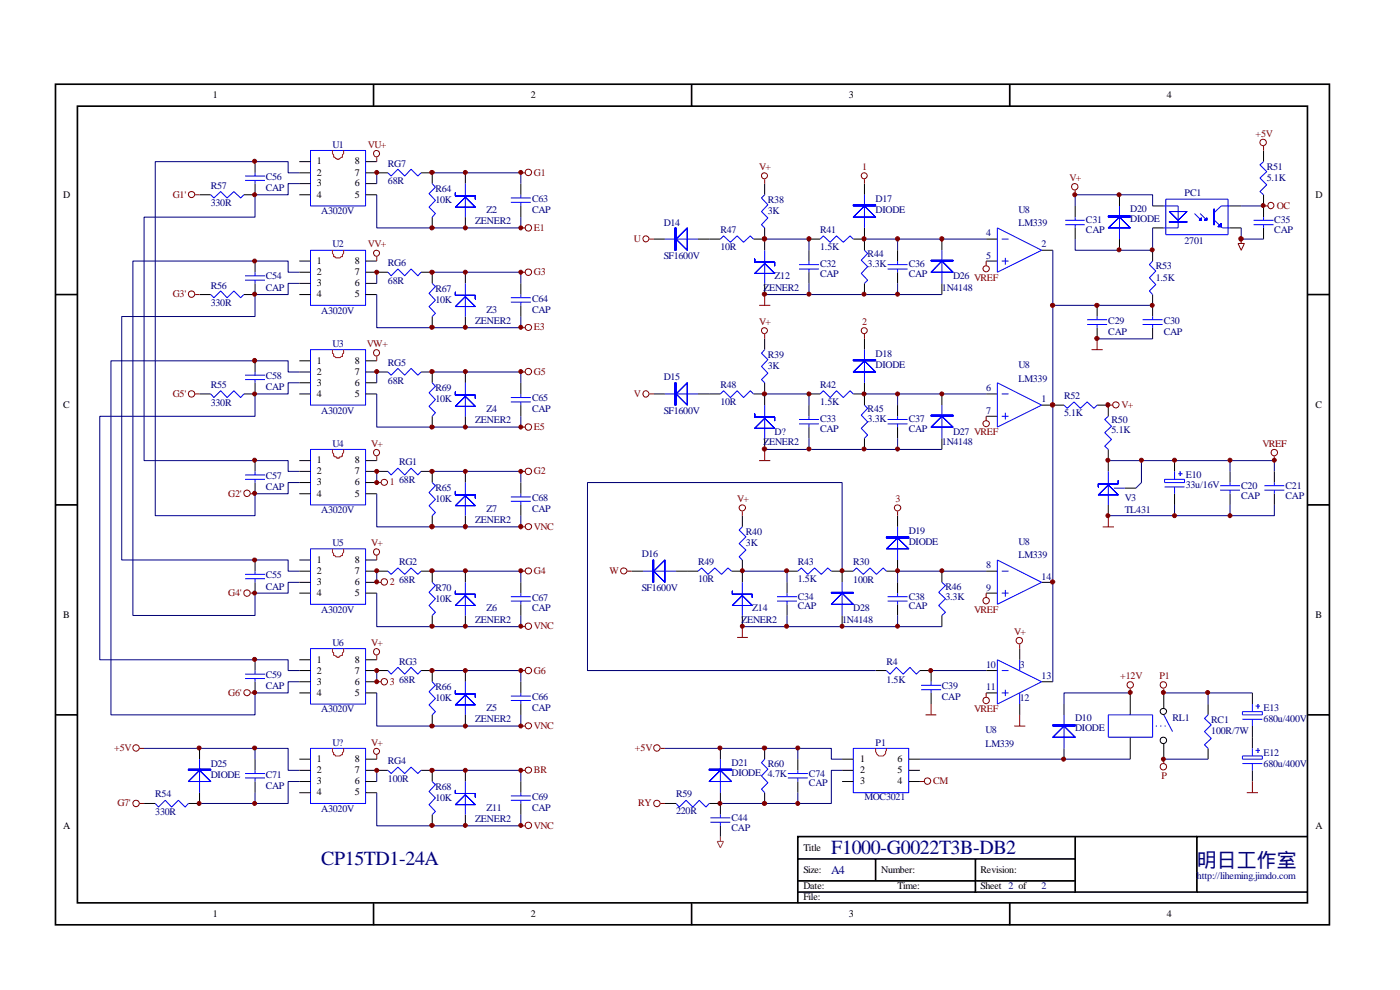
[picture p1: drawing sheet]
<svg xmlns="http://www.w3.org/2000/svg" width="297mm" height="210mm" viewBox="0 0 297 210" stroke-linecap="round" stroke-linejoin="round" font-family="sans-serif">
<g fill="none" stroke="#000" stroke-width=".35">
<path d="M11.8 17.9h270.2v178.3h-270.2zM79.2 17.9v4.6M146.7 17.9v4.6M214.2 17.9v4.6M16.4 22.5h261v169h-261zM11.8 62.5h4.6M277.5 62.5h4.6M11.8 107.1h4.6M277.5 107.1h4.6M11.8 151.6h4.6M277.5 151.6h4.6M228.1 177.5v11.7"/>
<path d="M253.9 177.5h-84.7v14.1M277.5 177.5h-23.6v11.7M79.2 191.6v4.7M146.7 191.6v4.7M169.2 182.2h58.9M169.2 189.2h108.3M169.2 186.9h58.9M185.8 182.2v4.7M206.9 182.2v7M214.2 191.6v4.7"/>
</g>
<g fill="none" stroke="#00f" stroke-width=".21">
<path d="M52 37.3h4.2M52 38.3h4.2M54.1 36.7v.6M54.1 38.3v.6M65.9 31.9h11.7v11.8h-11.7zM82.3 36.7l.7 .6 1.4-1.4 1.5 1.4 1.3-1.4 1.4 1.4 .7-.6M91.7 38.9l.7 .8-1.4 1.4 1.4 1.4-1.4 1.4 1.4 1.4-.7 .8M98.7 38.9v7.2M268.1 34.3l-.8 .7 1.4 1.4-1.4 1.4 1.4 1.4-1.4 1.4 .8 .7M44.7 41.3l.7 .7 1.4-1.4 1.4 1.4 1.4-1.4 1.5 1.4 .6-.7M52 58.5h4.2M52 59.4h4.2"/>
<path d="M54.1 57.7v.8M54.1 59.4v.7M65.9 53.1h11.7v11.7h-11.7zM82.3 57.7l.7 .8 1.4-1.4 1.5 1.4 1.3-1.4 1.4 1.4 .7-.8M108.4 42h4.2M108.4 42.9h4.2M110.5 41.3v.7M110.5 42.9v.8M141.1 50.7h7M152.8 50.7l.7-.7 1.4 1.4 1.5-1.4 1.3 1.4 1.5-1.4 .7 .7M162.2 41.3l-.7 .7 1.4 1.4-1.4 1.5 1.4 1.3-1.4 1.5 .7 .6M162.2 53.1v7"/>
<path d="M169.5 56.1h4.2M169.5 57.1h4.2M171.6 55.4v.7M171.6 57.1v.6M174 50.7l.7-.7 1.4 1.4 1.4-1.4 1.4 1.4 1.4-1.4 .7 .7M183.4 53.1l.7 .7-1.4 1.4 1.4 1.4-1.4 1.4 1.4 1.4-.7 .7M183.4 41.3v7M188.3 56.1h4.2M188.3 57.1h4.2M190.4 55.4v.7M190.4 57.1v.6M199.8 53.1v7"/>
<path d="M211.6 48.3l9.4 4.8-9.4 4.6zM212.5 50.7h1.5M212.5 55.4h1.5M213.3 54.7v1.4M226 46.7h4.1M226 47.7h4.1M228.1 46.1v.6M228.1 47.7v.6M237.5 43.7v7M244.5 55.4l-.7 .7 1.4 1.4-1.4 1.4 1.4 1.5-1.4 1.3 .7 .8M246.9 43.7h3v4.6h-3M247.3 42.2h13.2v7.6h-13.2z"/>
<path d="M253.4 45.3l1.4 1.4M254.6 45.3l1.4 1.4M257.6 46.7l1.7 1.6h1.6M260.9 43.7h-1.8l-1.5 1.3M265.9 46.7h4.3M265.9 47.7h4.3M268.1 46.1v.6M268.1 47.7v.6M44.7 62.5l.7 .7 1.4-1.5 1.4 1.5 1.4-1.5 1.5 1.5 .6-.7M52 79.6h4.2M54.1 78.9v.7M65.9 74.2h11.7v11.7h-11.7z"/>
<path d="M82.3 78.9l.7 .7 1.4-1.5 1.5 1.5 1.3-1.5 1.4 1.5 .7-.7M91.7 60.1l.7 .7-1.4 1.4 1.4 1.5-1.4 1.3 1.4 1.5-.7 .6M98.7 60.1v7M108.4 63.2h4.2M108.4 64.1h4.2M110.5 62.5v.7M110.5 64.1v.7M162.2 74.2l-.7 .7 1.4 1.4-1.4 1.4 1.4 1.5-1.4 1.3 .7 .7M183.4 74.2v7M230.6 68.8h4.3M230.6 67.8h4.3M232.7 67.1v.7"/>
<path d="M232.7 68.8v.7M242.4 68.8h4.2M242.4 67.8h4.2M244.5 67.1v.7M244.5 68.8v.7M44.7 83.6l.7 .7 1.4-1.4 1.4 1.4 1.4-1.4 1.5 1.4 .6-.7M52 80.5h4.2M54.1 80.5v.7M54.1 100v.8M65.9 95.3h11.7v11.8h-11.7zM82.3 100l.7 .8 1.4-1.5 1.5 1.5 1.3-1.5 1.4 1.5 .7-.8M91.7 81.2l.7 .8-1.4 1.3 1.4 1.5-1.4 1.4 1.4 1.3-.7 .8"/>
<path d="M98.7 81.2v7.1M108.4 84.3h4.2M108.4 85.3h4.2M110.5 83.6v.7M110.5 85.3v.6M141.1 83.6h7M152.8 83.6l.7-.7 1.4 1.4 1.5-1.4 1.3 1.4 1.5-1.4 .7 .7M162.2 85.9v7.1M169.5 89h4.2M169.5 89.9h4.2M171.6 88.3v.7M171.6 89.9v.7"/>
<path d="M174 83.6l.7-.7 1.4 1.4 1.4-1.4 1.4 1.4 1.4-1.4 .7 .7M183.4 85.9l.7 .7-1.4 1.5 1.4 1.4-1.4 1.3 1.4 1.5-.7 .7M188.3 89h4.2M188.3 89.9h4.2M190.4 88.3v.7M190.4 89.9v.7M199.8 85.9v7.1M211.6 81.2l9.4 4.7-9.4 4.7zM212.5 83.6h1.5M212.5 88.3h1.5M213.3 87.5v1.5M225.7 85.9l.7 .7 1.4-1.3 1.4 1.3 1.4-1.3 1.5 1.3 .6-.7"/>
<path d="M235.1 88.3l-.7 .7 1.4 1.4-1.4 1.4 1.4 1.4-1.4 1.5 .7 .6M235.1 100v7.1M249.2 100v1.7M250.4 100v.9M52 100.8h4.2M52 101.7h4.2M54.1 101.7v.7M65.9 116.4h11.7v11.8h-11.7zM91.7 102.4l.7 .6-1.4 1.5 1.4 1.4-1.4 1.4 1.4 1.4-.7 .7M98.7 102.4v7M108.4 105.4h4.2M108.4 106.3h4.2"/>
<path d="M110.5 104.7v.7M110.5 106.3v.8M157.5 111.8l-.7 .6 1.4 1.5-1.4 1.4 1.4 1.4-1.4 1.4 .7 .7M190.4 111.8v7M211.6 118.8l9.4 4.7-9.4 4.7zM236.3 103.5h2.3M247.1 101.7h4.2v.7h-4.2zM247.1 103.3h4.2M249.2 103.3v1.4M249.9 100.5h1M258.8 103h4.3M258.8 104h4.3"/>
<path d="M260.9 102.4v.6M260.9 104v.7M268.2 103h4.3M268.2 104h4.3M270.3 102.4v.6M270.3 104v.7M52 121.8h4.2M52 122.8h4.2M54.1 121.2v.6M54.1 122.8v.7M65.9 137.6h11.7v11.8h-11.7zM82.3 121.2l.7 .6 1.4-1.3 1.5 1.3 1.3-1.3 1.4 1.3 .7-.6"/>
<path d="M91.7 123.5l.7 .7-1.4 1.4 1.4 1.4-1.4 1.4 1.4 1.5-.7 .7M98.7 123.5v7.1M108.4 126.6h4.2M108.4 127.5h4.2M110.5 125.8v.8M110.5 127.5v.7M136.4 121.2h7M148.1 121.2l.7-.7 1.4 1.3 1.4-1.3 1.5 1.3 1.3-1.3 .8 .7M157.5 123.5v7.1M164.8 126.6h4.3M164.8 127.5h4.3M167 125.8v.8"/>
<path d="M167 127.5v.7M169.2 121.2l.8-.7 1.4 1.3 1.4-1.3 1.4 1.3 1.4-1.3 .8 .7M178.6 123.5v7.1M181 121.2l.7-.7 1.4 1.3 1.5-1.3 1.3 1.3 1.5-1.3 .6 .7M188.3 126.6h4.2M188.3 127.5h4.2M190.4 125.8v.8M190.4 127.5v.7M199.8 123.5l.8 .7-1.5 1.4 1.5 1.4-1.5 1.4 1.5 1.5-.8 .7M211.6 140l9.4 4.6-9.4 4.8zM212.5 121.2h1.5M212.5 125.8h1.5"/>
<path d="M213.3 125.1v1.5M216.3 140v2.2M52 143h4.2M52 143.9h4.2M54.1 142.2v.8M54.1 143.9v.7M65.9 158.7h11.7v11.7h-11.7zM82.3 142.2l.7 .8 1.4-1.4 1.5 1.4 1.3-1.4 1.4 1.4 .7-.8M91.7 144.6l.7 .8-1.4 1.3 1.4 1.5-1.4 1.3 1.4 1.5-.7 .6M98.7 144.6v7M108.4 147.7h4.2M108.4 148.6h4.2"/>
<path d="M110.5 147v.7M110.5 148.6v.8M181 158.7h11.8v9.4h-11.8zM188 142.2l.8 .8 1.4-1.4 1.4 1.4 1.4-1.4 1.4 1.4 .8-.8M195.4 146.3h4.2M195.4 145.4h4.2M197.5 144.6v.8M197.5 146.3v.7M212.5 142.2h1.5M212.5 147h1.5M213.3 146.3v1.4M216.3 147v2.4"/>
<path d="M225.7 151.6v7.1M235.1 151.6h9.4v4.8h-9.4zM245.2 154h.2M246.1 154h.3M246.9 151.6l1.9 3.6M247.1 154h.2M256.3 151.6l-.8 .8 1.5 1.4-1.5 1.4 1.5 1.4-1.5 1.4 .8 .7M263.6 151h4.2v.6h-4.2zM263.6 152.6h4.2M265.7 149.4v1.6M265.7 152.6v1.4M265.7 158.7v1.7"/>
<path d="M266.4 149.8h.9M266.4 159.2h.9M266.9 149.4v.9M266.9 158.7v1M32.9 170.4l.7 .8 1.5-1.4 1.3 1.4 1.4-1.4 1.5 1.4 .7-.8M42.3 161v7.1M52 164.1h4.2M52 165h4.2M54.1 163.4v.7M54.1 165v.8M82.3 163.4l.7 .7 1.4-1.4 1.5 1.4 1.3-1.4 1.4 1.4 .7-.7M91.7 165.8l.7 .7-1.4 1.4 1.4 1.3-1.4 1.5 1.4 1.4-.7 .7"/>
<path d="M98.7 165.8v7M108.4 168.8h4.2M108.4 169.8h4.2M110.5 168.1v.7M110.5 169.8v.6M143.4 170.4l.7 .8 1.4-1.4 1.5 1.4 1.3-1.4 1.5 1.4 .7-.8M150.7 173.5h4.2M150.7 174.4h4.2M152.8 161v7.1M152.8 172.8v.7M152.8 174.4v.8M162.2 161l-.7 .8 1.4 1.4-1.4 1.4 1.4 1.4-1.4 1.4 .7 .7"/>
<path d="M167.1 164.1h4.3M167.1 165h4.3M169.2 163.4v.7M169.2 165v.8M263.6 160.4h4.2v.6h-4.2zM263.6 162h4.2M265.7 162v1.4"/>
</g>
<g fill="none" stroke="#000" stroke-width=".21">
<path d="M54.1 38.9v2.4h-2.4M54.1 34.3v2.4M63.5 34.3h2.4M63.5 36.7h2.4M63.5 38.9h2.4M77.6 34.3h2.3M77.6 36.7h4.7M77.6 38.9h2.3M89.3 36.7h2.4v2.2M98.7 36.7v2.2M110.5 38.9v2.4M162.2 38.9v2.4"/>
<path d="M183.4 38.9v2.4M268.1 31.9v2.4M42.3 41.3h2.4M54.1 55.4v2.3M63.5 41.3h2.4M63.5 55.4h2.4M63.5 57.7h2.4M77.6 41.3h2.3M77.6 55.4h2.3M77.6 57.7h4.7M89.3 57.7h2.4v2.4M91.7 46.1v2.2"/>
<path d="M98.7 46.1v2.2M98.7 57.7v2.4M110.5 43.7v2.4M138.7 50.7h2.4M148.1 50.7h4.7M159.9 50.7h2.3M162.2 48.3v4.8M171.6 50.7h2.4M171.6 53.1v2.3M171.6 57.7v2.4M181 50.7h2.4M183.4 48.3v4.8"/>
<path d="M190.4 53.1v2.3M190.4 57.7v2.4M199.8 50.7v2.4M209.2 55.4h2.4M209.2 50.7h2.4M221 53.1h2.4M228.1 43.7v2.4M228.1 48.3v2.4M237.5 41.3v2.4M237.5 50.7v2.4M244.5 43.7h2.4M244.5 48.3h2.4"/>
<path d="M244.5 53.1v2.3M260.9 43.7h2.4M260.9 48.3h2.4M268.1 41.3v4.8M268.1 48.3v2.4M42.3 62.5h2.4M54.1 60.1v2.4h-2.4M54.1 76.5v2.4M63.5 60.1h2.4M63.5 62.5h2.4M63.5 76.5h2.4M63.5 78.9h2.4"/>
<path d="M77.6 60.1h2.3M77.6 62.5h2.3M77.6 76.5h2.3M77.6 78.9h4.7M89.3 78.9h2.4v2.3M91.7 67.1v2.4M98.7 67.1v2.4M98.7 78.9v2.3M110.5 60.1v2.4M110.5 64.8v2.3M162.2 60.1v2.4M162.2 71.9v2.3"/>
<path d="M183.4 60.1v2.4M183.4 71.9v2.3M199.8 60.1v2.4M232.7 64.8v2.3M232.7 69.5v2.4M244.5 62.5v4.6M244.5 69.5v2.4M42.3 83.6h2.4M54.1 81.2v2.4h-2.4M54.1 97.7v2.3M63.5 81.2h2.4M63.5 83.6h2.4"/>
<path d="M63.5 97.7h2.4M63.5 100h2.4M77.6 81.2h2.3M77.6 83.6h2.3M77.6 97.7h2.3M77.6 100h4.7M89.3 100h2.4v2.4M91.7 88.3v2.3M98.7 88.3v2.3M98.7 100v2.4M110.5 81.2v2.4M110.5 85.9v2.4"/>
<path d="M138.7 83.6h2.4M148.1 83.6h4.7M159.9 83.6h2.3M162.2 81.2v4.7M162.2 93v2.3M171.6 83.6h2.4M171.6 85.9v2.4M171.6 90.6v2.4M181 83.6h2.4M183.4 81.2v4.7M183.4 93v2.3M190.4 85.9v2.4"/>
<path d="M190.4 90.6v2.4M199.8 83.6v2.3M199.8 93v2.3M209.2 83.6h2.4M209.2 88.3h2.4M221 85.9h4.7M232.7 85.9h2.4v2.4M235.1 95.3v4.7M249.2 97.7v2.3M260.9 100v2.4M270.3 100v2.4M54.1 102.4v2.3"/>
<path d="M54.1 118.8v2.4M63.5 102.4h2.4M63.5 104.7h2.4M63.5 118.8h2.4M77.6 102.4h2.3M77.6 104.7h2.3M77.6 118.8h2.3M91.7 109.4v2.4M98.7 109.4v2.4M110.5 102.4v2.3M110.5 107.1v2.3M157.5 109.4v2.4"/>
<path d="M157.5 118.8v4.7M190.4 118.8v2.4h-2.4M190.4 109.4v2.4M235.1 107.1v2.3M238.6 103.5h2.4M249.2 104.7v2.4M260.9 104.7v2.4M270.3 104.7v2.4M54.1 123.5v2.3M54.1 140v2.2M63.5 121.2h2.4M63.5 123.5h2.4"/>
<path d="M63.5 125.8h2.4M63.5 140h2.4M77.6 121.2h4.7M77.6 123.5h2.3M77.6 125.8h2.3M77.6 140h2.3M89.3 121.2h2.4v2.3M91.7 130.6v2.3M98.7 121.2v2.3M98.7 130.6v2.3M110.5 123.5v2.3M110.5 128.2v2.4"/>
<path d="M134 121.2h2.4M143.4 121.2h4.7M155.2 121.2h2.3M157.5 130.6v2.3M167 121.2h2.2M167 123.5v2.3M167 128.2v2.4M176.4 121.2h4.6M178.6 121.2v2.3M178.6 130.6v2.3M190.4 123.5v2.3M190.4 128.2v2.4"/>
<path d="M199.8 121.2v2.3M199.8 130.6v2.3M209.2 121.2h2.4M209.2 125.8h2.4M216.3 137.6v2.4M221 123.5h2.4M42.3 158.7v2.3M54.1 144.6v2.4M63.5 142.2h2.4M63.5 144.6h2.4M63.5 147h2.4M77.6 142.2h4.7"/>
<path d="M77.6 144.6h2.3M77.6 147h2.3M89.3 142.2h2.4v2.4M91.7 151.6v2.4M98.7 142.2v2.4M98.7 151.6v2.4M110.5 144.6v2.4M110.5 149.4v2.2M152.8 158.7v2.3M162.2 158.7v2.3M185.8 142.2h2.2M195.2 142.2h2.3v2.4"/>
<path d="M197.5 147v2.4M209.2 142.2h2.4M209.2 147h2.4M216.3 149.4v2.2M221 144.6h2.4M225.7 149.4v2.2M225.7 158.7v2.3M239.8 147v4.6M239.8 156.4v4.6M246.9 147v3.3M246.9 157.8v3.2M256.3 149.4v2.2"/>
<path d="M256.3 158.7v2.3M265.7 147v2.4M265.7 154v4.7M30.6 170.4h2.3M42.3 168.1v2.3h-2.3M54.1 161v2.4M54.1 165.8v2.3M63.5 161h2.4M63.5 163.4h2.4M63.5 165.8h2.4M63.5 168.1h2.4M77.6 161h2.3"/>
<path d="M77.6 163.4h4.7M77.6 165.8h2.3M77.6 168.1h2.3M89.3 163.4h2.4v2.4M91.7 172.8v2.4M98.7 163.4v2.4M98.7 172.8v2.4M110.5 165.8v2.3M110.5 170.4v2.4M141.1 170.4h2.3M150.5 170.4h2.3M152.8 168.1v4.7"/>
<path d="M152.8 175.2v2.3M162.2 168.1v2.3M169.2 161v2.4M169.2 165.8v2.3M178.6 161h2.4M178.6 163.4h2.4M178.6 165.8h2.4M192.8 161h2.4M192.8 163.4h2.4M192.8 165.8h2.4M265.7 163.4v2.4"/>
<circle cx="246.8" cy="157" r=".68"/>
<circle cx="246.8" cy="150.9" r=".66"/>
</g>
<path d="M70.5 31.9v.7l.3 .3v.5l.7 .2v.2h.5v-.2l.6-.2v-.5l.3-.3v-.7M70.5 53.1v.7l.3 .2v.4h.2l.2 .3h.9l.3-.3h.2v-.4l.3-.2v-.7M70.5 74.2v.7l.3 .2v.5h.2l.2 .3h.9l.3-.3h.2v-.5l.3-.2v-.7M70.5 95.3v.7l.3 .3v.5l.7 .1v.3h.5v-.3l.6-.1v-.5l.3-.3v-.7M70.5 116.4v.8l.3 .2v.5h.2l.2 .2h.9l.3-.2h.2v-.5l.3-.2v-.8M70.5 137.6v.7l.3 .2v.5l.7 .2v.2h.5v-.2l.6-.2v-.5l.3-.2v-.7M70.5 158.7v.7l.3 .3v.4h.2l.2 .3h.9l.3-.3h.2v-.4l.3-.3v-.7M185.8 158.7v.2a1.17 1.17 0 0 0 .5 1.3 1.17 1.17 0 0 0 1.3-.1l.3-.2 .1-1.2" fill="none" stroke="#f00" stroke-width=".21"/>
<path d="M96.6 40.9v.7h4.2v.6v-.6h-4.2zM96.6 40.9v.7h4.2v.6v-.6h-4.2z" fill="#00f" stroke="#00f" stroke-width=".21"/>
<g fill="#00f" stroke="#00f" stroke-width=".21">
<path d="M96.6 43.9l2.1-2.1 2.1 2.1zM96.6 43.9l2.1-2.1 2.1 2.1z" fill-rule="evenodd"/>
<path d="M96.6 62v.7h4.2v.7v-.7h-4.2zM96.6 62v.7h4.2v.7v-.7h-4.2z" fill-rule="evenodd"/>
<path d="M96.6 65l2.1-2.1 2.1 2.1zM96.6 65l2.1-2.1 2.1 2.1z" fill-rule="evenodd"/>
<path d="M96.6 83.1v.7h4.2v.7v-.7h-4.2zM96.6 83.1v.7h4.2v.7v-.7h-4.2z" fill-rule="evenodd"/>
<path d="M96.6 86.2l2.1-2.1 2.1 2.1zM96.6 86.2l2.1-2.1 2.1 2.1z" fill-rule="evenodd"/>
<path d="M96.6 104.2v.8h4.2v.7v-.7h-4.2zM96.6 104.2v.8h4.2v.7v-.7h-4.2z" fill-rule="evenodd"/>
<path d="M96.6 107.3l2.1-2.1 2.1 2.1zM96.6 107.3l2.1-2.1 2.1 2.1z" fill-rule="evenodd"/>
<path d="M96.6 125.4v.7h4.2v.6v-.6h-4.2zM96.6 125.4v.7h4.2v.6v-.6h-4.2z" fill-rule="evenodd"/>
<path d="M98.7 126.3l2.1 2.1h-4.2zM98.7 126.3l2.1 2.1h-4.2z" fill-rule="evenodd"/>
<path d="M96.6 146.5v.7h4.2v.7v-.7h-4.2zM96.6 146.5v.7h4.2v.7v-.7h-4.2z" fill-rule="evenodd"/>
<path d="M96.6 149.5l2.1-2.1 2.1 2.1zM96.6 149.5l2.1-2.1 2.1 2.1z" fill-rule="evenodd"/>
<path d="M96.6 167.6v.7h4.2v.8v-.8h-4.2zM96.6 167.6v.7h4.2v.8v-.8h-4.2z" fill-rule="evenodd"/>
<path d="M96.6 170.7l2.1-2.1 2.1 2.1zM96.6 170.7l2.1-2.1 2.1 2.1z" fill-rule="evenodd"/>
<path d="M40 163.2v.2h4.7v-.2zM40 163.2v.2h4.7v-.2z" fill-rule="evenodd"/>
<path d="M42.3 163.4l2.4 2.4h-4.7zM42.3 163.4l2.4 2.4h-4.7z" fill-rule="evenodd"/>
<path d="M143.2 48.3v4.8h.2v-4.8zM143.2 48.3v4.8h.2v-4.8z" fill-rule="evenodd"/>
<path d="M143.4 50.7l2.4-2.4v4.8zM143.4 50.7l2.4-2.4v4.8z" fill-rule="evenodd"/>
<path d="M181 43.4v.3h4.8v-.3zM181 43.4v.3h4.8v-.3z" fill-rule="evenodd"/>
<path d="M181 46.1l2.4-2.4 2.4 2.4zM181 46.1l2.4-2.4 2.4 2.4z" fill-rule="evenodd"/>
<path d="M197.5 55.2v.2h4.7v-.2zM197.5 55.2v.2h4.7v-.2z" fill-rule="evenodd"/>
<path d="M199.8 55.4l2.4 2.3h-4.7zM199.8 55.4l2.4 2.3h-4.7z" fill-rule="evenodd"/>
<path d="M160.1 54.9v.7h4.2v.8v-.8h-4.2zM160.1 54.9v.7h4.2v.8v-.8h-4.2z" fill-rule="evenodd"/>
<path d="M160.1 58l2.1-2.1 2.1 2.1zM160.1 58l2.1-2.1 2.1 2.1z" fill-rule="evenodd"/>
<path d="M248.1 44.9h3.7l-1.9 1.8zM248.1 44.9h3.7l-1.9 1.8z" fill-rule="evenodd"/>
<path d="M248.1 47h3.7v.2h-3.7zM248.1 47h3.7v.2h-3.7z" fill-rule="evenodd"/>
<path d="M255.5 46.7h.5v-.5zM255.5 46.7h.5v-.5z" fill-rule="evenodd"/>
<path d="M254.8 46.2l-.4 .5h.4zM254.8 46.2l-.4 .5h.4z" fill-rule="evenodd"/>
<path d="M257.5 44.4v3.3h.1v-3.3zM257.5 44.4v3.3h.1v-3.3z" fill-rule="evenodd"/>
<path d="M258.4 48.1l.7-.7v.7zM258.4 48.1l.7-.7v.7z" fill-rule="evenodd"/>
<path d="M235.1 45.8v.3h4.7v-.3zM235.1 45.8v.3h4.7v-.3z" fill-rule="evenodd"/>
<path d="M235.1 48.3l2.4-2.2 2.3 2.2zM235.1 48.3l2.4-2.2 2.3 2.2z" fill-rule="evenodd"/>
<path d="M143.2 81.2v4.7h.2v-4.7zM143.2 81.2v4.7h.2v-4.7z" fill-rule="evenodd"/>
<path d="M143.4 83.6l2.4-2.4v4.7zM143.4 83.6l2.4-2.4v4.7z" fill-rule="evenodd"/>
<path d="M181 76.3v.2h4.8v-.2zM181 76.3v.2h4.8v-.2z" fill-rule="evenodd"/>
<path d="M181 78.9l2.4-2.4 2.4 2.4zM181 78.9l2.4-2.4 2.4 2.4z" fill-rule="evenodd"/>
<path d="M197.5 88.1v.2h4.7v-.2zM197.5 88.1v.2h4.7v-.2z" fill-rule="evenodd"/>
<path d="M197.5 90.6l2.3-2.3 2.4 2.3zM197.5 90.6l2.3-2.3 2.4 2.3z" fill-rule="evenodd"/>
<path d="M160.1 87.8v.7h4.2v.7v-.7h-4.2zM160.1 87.8v.7h4.2v.7v-.7h-4.2z" fill-rule="evenodd"/>
<path d="M162.2 88.7l2.1 2.1h-4.2zM162.2 88.7l2.1 2.1h-4.2z" fill-rule="evenodd"/>
<path d="M138.5 118.8v4.7h.2v-4.7zM138.5 118.8v4.7h.2v-4.7z" fill-rule="evenodd"/>
<path d="M138.7 121.2l2.4-2.4v4.7zM138.7 121.2l2.4-2.4v4.7z" fill-rule="evenodd"/>
<path d="M188 113.9v.2h4.8v-.2zM188 113.9v.2h4.8v-.2z" fill-rule="evenodd"/>
<path d="M188 116.4l2.4-2.3 2.4 2.3zM188 116.4l2.4-2.3 2.4 2.3z" fill-rule="evenodd"/>
<path d="M176.4 125.6v.2h4.6v-.2zM176.4 125.6v.2h4.6v-.2z" fill-rule="evenodd"/>
<path d="M178.6 125.8l2.4 2.4h-4.6zM178.6 125.8l2.4 2.4h-4.6z" fill-rule="evenodd"/>
<path d="M155.4 125.4v.7h4.2v.6v-.6h-4.2zM155.4 125.4v.7h4.2v.6v-.6h-4.2z" fill-rule="evenodd"/>
<path d="M155.4 128.4l2.1-2.1 2.1 2.1zM155.4 128.4l2.1-2.1 2.1 2.1z" fill-rule="evenodd"/>
<path d="M150.5 163.2v.2h4.7v-.2zM150.5 163.2v.2h4.7v-.2z" fill-rule="evenodd"/>
<path d="M152.8 163.4l2.4 2.4h-4.7zM152.8 163.4l2.4 2.4h-4.7z" fill-rule="evenodd"/>
<path d="M223.4 153.8v.2h4.7v-.2zM223.4 153.8v.2h4.7v-.2z" fill-rule="evenodd"/>
<path d="M223.4 156.4l2.3-2.4 2.4 2.4zM223.4 156.4l2.3-2.4 2.4 2.4z" fill-rule="evenodd"/>
<path d="M233 102.6v.7v-.7h4.2v-.7v.7zM233 102.6v.7v-.7h4.2v-.7v.7z" fill-rule="evenodd"/>
<path d="M235.1 102.9l-2.1 2.1h4.2zM235.1 102.9l-2.1 2.1h4.2z" fill-rule="evenodd"/>
</g>
<g fill="none" stroke="#800000" stroke-width=".21">
<path d="M79.9 33.4v.9M110.5 36.7h.9M162.2 38v.9M183.4 38v.9M268.1 31v.9M41.4 41.3h.9M79.9 54.4v1M110.5 48.3h.9M110.5 57.7h.9M137.8 50.7h.9M209.2 55.4v1M228.1 40.4v.9"/>
<path d="M262.6 51.6h1.4l-.7 1.5zM263.3 50.7v.9M268.1 43.7h.9M41.4 62.5h.9M79.9 75.6v.9M110.5 69.5h.9M110.5 78.9h.9M161 64.8h2.4M162.2 62.5v2.3M162.2 70.9v1M183.4 70.9v1M231.6 74.2h2.3"/>
<path d="M232.7 71.9v2.3M41.4 83.6h.9M79.9 96.8v.9M110.5 90.6h.9M110.5 100h.9M137.8 83.6h.9M161 97.7h2.4M162.2 95.3v2.4M209.2 88.3v.9M235.1 85.9h1M270.3 96.8v.9M53.2 104.7h.9"/>
<path d="M79.9 117.9v.9M79.9 102.4h1M110.5 111.8h.9M157.5 108.5v.9M190.4 108.5v.9M233.9 111.8h2.4M235.1 109.4v2.4M53.2 125.8h.9M79.9 139v1M79.9 123.5h1M110.5 121.2h.9M110.5 132.9h.9"/>
<path d="M133.1 121.2h.9M156.4 135.2h2.3M157.5 132.9v2.3M209.2 125.8v.9M216.3 136.7v.9M29.6 158.7h1M53.2 147h.9M79.9 144.6h1M110.5 142.2h.9M110.5 154h.9M140.1 158.7h1M196.3 151.6h2.3"/>
<path d="M197.5 149.4v2.2M209.2 147v.9M215.1 154h2.4M216.3 151.6v2.4M239.8 146v1M246.9 146v1M29.6 170.4h1M79.9 160.1v.9M110.5 163.4h.9M110.5 175.2h.9M140.1 170.4h1M195.2 165.8h.9"/>
<path d="M246.9 161v1M264.5 168.1h2.4M265.7 165.8v2.3"/>
<circle cx="79.9" cy="32.6" r=".66"/>
<circle cx="112.1" cy="36.6" r=".68"/>
<circle cx="162.2" cy="37.3" r=".64"/>
<circle cx="183.3" cy="37.3" r=".64"/>
<circle cx="228" cy="39.6" r=".68"/>
<circle cx="268" cy="30.2" r=".68"/>
<circle cx="40.7" cy="41.3" r=".66"/>
<circle cx="79.9" cy="53.7" r=".64"/>
<circle cx="112.1" cy="48.3" r=".68"/>
<circle cx="112.1" cy="57.7" r=".68"/>
<circle cx="137" cy="50.7" r=".64"/>
<circle cx="209.2" cy="57" r=".66"/>
<circle cx="269.6" cy="43.6" r=".66"/>
<circle cx="40.6" cy="62.4" r=".68"/>
<circle cx="79.9" cy="74.8" r=".66"/>
<circle cx="112.1" cy="78.8" r=".68"/>
<circle cx="112.1" cy="69.5" r=".66"/>
<circle cx="162.2" cy="70.1" r=".64"/>
<circle cx="183.3" cy="70.1" r=".64"/>
<circle cx="40.6" cy="83.6" r=".68"/>
<circle cx="79.9" cy="96" r=".66"/>
<circle cx="112.1" cy="100" r=".68"/>
<circle cx="112.1" cy="90.6" r=".68"/>
<circle cx="137" cy="83.5" r=".66"/>
<circle cx="209.2" cy="89.9" r=".66"/>
<circle cx="236.7" cy="85.9" r=".66"/>
<circle cx="270.3" cy="96" r=".68"/>
<circle cx="52.4" cy="104.6" r=".68"/>
<circle cx="79.9" cy="117.1" r=".66"/>
<circle cx="81.5" cy="102.3" r=".66"/>
<circle cx="112.1" cy="111.7" r=".66"/>
<circle cx="157.5" cy="107.7" r=".66"/>
<circle cx="190.4" cy="107.7" r=".66"/>
<circle cx="52.4" cy="125.8" r=".68"/>
<circle cx="79.9" cy="138.2" r=".66"/>
<circle cx="81.5" cy="123.4" r=".68"/>
<circle cx="112.1" cy="132.8" r=".68"/>
<circle cx="112.1" cy="121.1" r=".66"/>
<circle cx="132.3" cy="121.1" r=".66"/>
<circle cx="209.2" cy="127.4" r=".68"/>
<circle cx="216.2" cy="135.9" r=".68"/>
<circle cx="28.9" cy="158.7" r=".68"/>
<circle cx="52.4" cy="146.9" r=".66"/>
<circle cx="79.9" cy="159.4" r=".64"/>
<circle cx="81.5" cy="144.6" r=".68"/>
<circle cx="112.1" cy="142.2" r=".68"/>
<circle cx="112.1" cy="154" r=".66"/>
<circle cx="139.4" cy="158.7" r=".68"/>
<circle cx="209.2" cy="148.6" r=".68"/>
<circle cx="239.8" cy="145.3" r=".68"/>
<circle cx="246.8" cy="145.3" r=".68"/>
<circle cx="28.9" cy="170.4" r=".68"/>
<circle cx="112.1" cy="175.1" r=".68"/>
<circle cx="112.1" cy="163.4" r=".66"/>
<circle cx="139.4" cy="170.4" r=".68"/>
<circle cx="196.8" cy="165.7" r=".68"/>
<circle cx="246.8" cy="162.6" r=".68"/>
</g>
<g fill="none" stroke="#000080" stroke-width=".21">
<path d="M63.5 36.7h-2.4v-2.4h-28.2v75.1h21.2v-4.7h7v-2.3h2.4M63.5 38.9h-2.4v2.4h-7v4.8h-23.5v51.6h30.5v2.3h2.4M79.9 36.7v2.2M91.7 36.7h18.8v2.2M63.5 57.7h-2.4v-2.3h-32.9v75.2h25.9v-4.8h7v-2.3h2.4M79.9 41.3v7h30.6v-2.2M79.9 57.7v2.4M91.7 57.7h18.8v2.4M162.2 50.7h9.4v2.4M183.4 50.7h25.8M190.4 50.7v2.4M223.4 53.1v91.5"/>
<path d="M228.1 43.7v-2.4h16.4v2.4M244.5 48.3v4.8h-16.4v-2.4M263.3 48.3v2.4h4.8M263.3 43.7h4.8M63.5 60.1h-2.4v2.4h-7v4.6h-28.3v51.7h35.3v2.4h2.4M63.5 78.9h-2.4v-2.4h-37.6v75.1h30.6v-4.6h7v-2.4h2.4M79.9 62.5v7h30.6v-2.4M79.9 78.9v2.3M91.7 78.9h18.8v2.3M162.2 62.5h37.6M171.6 60.1v2.4M190.4 60.1v2.4"/>
<path d="M223.4 64.8h21.1M232.7 71.9h11.8M63.5 81.2h-2.4v2.4h-7v4.7h-32.9v51.7h39.9v2.2h2.4M79.9 83.6v7h30.6v-2.3M79.9 100v2.4M91.7 100h18.8v2.4M162.2 83.6h9.4v2.3M162.2 95.3h37.6M171.6 93v2.3M183.4 83.6h25.8M190.4 83.6v2.3M190.4 93v2.3"/>
<path d="M235.1 97.7h35.2v2.3M242.1 97.7v4.7l-1.1 1.1M260.9 97.7v2.3M79.9 104.7v7.1h30.6v-2.4M249.2 107.1v2.3M260.9 107.1v2.3M270.3 107.1v2.3h-35.2M79.9 125.8v7.1h30.6v-2.3M79.9 121.2v2.3M91.7 121.2h18.8v2.3M157.5 121.2h9.5v2.3M157.5 132.9h42.3"/>
<path d="M167 130.6v2.3M178.6 121.2v-18.8h-54v39.8h61.2M190.4 130.6v2.3M209.2 121.2h-18.8v2.3M30.6 158.7h30.5v4.7h2.4M54.1 158.7v2.3M79.9 147v7h30.6v-2.4M79.9 142.2v2.4M91.7 142.2h18.8v2.4M141.1 158.7h35.3v2.3h2.2M169.2 158.7v2.3M197.5 142.2h11.7"/>
<path d="M239.8 147h-14.1v2.4M246.9 147h18.8M256.3 147v2.4M54.1 168.1v2.3M63.5 165.8h-2.4v4.6h-18.8M79.9 168.1v7.1h30.6v-2.4M79.9 163.4v2.4M91.7 163.4h18.8v2.4M169.2 168.1v2.3M178.6 163.4h-2.2v7h-23.6M195.2 161h44.6M246.9 161h9.4"/>
</g>
<g fill="#800000" stroke="#800000" stroke-width=".21">
<circle cx="79.9" cy="36.6" r=".42"/>
<circle cx="91.7" cy="36.6" r=".45"/>
<circle cx="91.7" cy="48.3" r=".45"/>
<circle cx="98.7" cy="48.3" r=".42"/>
<circle cx="98.7" cy="36.6" r=".42"/>
<circle cx="110.5" cy="36.6" r=".42"/>
<circle cx="110.5" cy="48.3" r=".42"/>
<circle cx="79.9" cy="57.7" r=".42"/>
<circle cx="91.7" cy="57.7" r=".45"/>
<circle cx="91.7" cy="69.4" r=".45"/>
<circle cx="98.7" cy="69.4" r=".42"/>
<circle cx="98.7" cy="57.7" r=".42"/>
<circle cx="110.5" cy="57.7" r=".42"/>
<circle cx="110.5" cy="69.4" r=".42"/>
<circle cx="79.9" cy="78.8" r=".42"/>
<circle cx="91.7" cy="78.8" r=".45"/>
<circle cx="91.7" cy="90.6" r=".45"/>
<circle cx="98.7" cy="90.6" r=".42"/>
<circle cx="98.7" cy="78.8" r=".42"/>
<circle cx="110.5" cy="78.8" r=".42"/>
<circle cx="110.5" cy="90.6" r=".42"/>
<circle cx="79.9" cy="100" r=".42"/>
<circle cx="91.7" cy="100" r=".45"/>
<circle cx="91.6" cy="111.7" r=".48"/>
<circle cx="98.7" cy="111.7" r=".45"/>
<circle cx="98.7" cy="100" r=".42"/>
<circle cx="110.5" cy="100" r=".42"/>
<circle cx="79.9" cy="121.1" r=".42"/>
<circle cx="91.7" cy="121.1" r=".45"/>
<circle cx="91.7" cy="132.8" r=".45"/>
<circle cx="98.7" cy="132.8" r=".42"/>
<circle cx="98.7" cy="121.1" r=".42"/>
<circle cx="110.5" cy="121.1" r=".42"/>
<circle cx="79.9" cy="142.2" r=".42"/>
<circle cx="91.7" cy="142.2" r=".45"/>
<circle cx="91.7" cy="154" r=".45"/>
<circle cx="98.7" cy="154" r=".42"/>
<circle cx="98.7" cy="142.2" r=".42"/>
<circle cx="110.5" cy="142.2" r=".42"/>
<circle cx="79.9" cy="163.4" r=".42"/>
<circle cx="91.7" cy="163.4" r=".45"/>
<circle cx="91.7" cy="175.1" r=".45"/>
<circle cx="98.7" cy="175.1" r=".42"/>
<circle cx="98.7" cy="163.4" r=".42"/>
<circle cx="42.2" cy="170.4" r=".42"/>
<circle cx="42.2" cy="158.7" r=".42"/>
<circle cx="54" cy="170.4" r=".42"/>
<circle cx="54" cy="158.7" r=".42"/>
<circle cx="183.3" cy="50.7" r=".45"/>
<circle cx="183.3" cy="62.4" r=".42"/>
<circle cx="171.6" cy="50.7" r=".45"/>
<circle cx="162.2" cy="50.7" r=".48"/>
<circle cx="199.8" cy="50.7" r=".45"/>
<circle cx="190.4" cy="50.7" r=".45"/>
<circle cx="162.2" cy="62.4" r=".45"/>
<circle cx="190.4" cy="62.4" r=".42"/>
<circle cx="171.6" cy="62.4" r=".42"/>
<circle cx="228" cy="41.3" r=".42"/>
<circle cx="237.4" cy="41.3" r=".42"/>
<circle cx="237.4" cy="53" r=".42"/>
<circle cx="244.4" cy="53" r=".42"/>
<circle cx="183.3" cy="83.6" r=".42"/>
<circle cx="183.3" cy="95.2" r=".42"/>
<circle cx="171.6" cy="83.6" r=".42"/>
<circle cx="162.2" cy="83.6" r=".45"/>
<circle cx="199.8" cy="83.6" r=".42"/>
<circle cx="190.4" cy="83.6" r=".42"/>
<circle cx="162.2" cy="95.2" r=".45"/>
<circle cx="190.4" cy="95.2" r=".42"/>
<circle cx="171.6" cy="95.2" r=".42"/>
<circle cx="79.9" cy="102.4" r=".42"/>
<circle cx="79.9" cy="123.4" r=".42"/>
<circle cx="79.9" cy="144.6" r=".42"/>
<circle cx="199.8" cy="121.1" r=".42"/>
<circle cx="166.9" cy="121.1" r=".42"/>
<circle cx="157.5" cy="121.1" r=".42"/>
<circle cx="190.4" cy="121.1" r=".42"/>
<circle cx="178.6" cy="132.8" r=".42"/>
<circle cx="157.5" cy="132.8" r=".42"/>
<circle cx="190.4" cy="132.8" r=".42"/>
<circle cx="166.9" cy="132.8" r=".42"/>
<circle cx="197.4" cy="142.2" r=".42"/>
<circle cx="223.3" cy="85.9" r=".48"/>
<circle cx="223.3" cy="123.4" r=".45"/>
<circle cx="223.3" cy="64.8" r=".45"/>
<circle cx="178.6" cy="121.1" r=".42"/>
<circle cx="239.8" cy="146.9" r=".42"/>
<circle cx="246.8" cy="146.9" r=".42"/>
<circle cx="256.2" cy="146.9" r=".42"/>
<circle cx="246.8" cy="161" r=".42"/>
<circle cx="268" cy="43.6" r=".42"/>
<circle cx="263.3" cy="50.7" r=".48"/>
<circle cx="232.7" cy="64.8" r=".45"/>
<circle cx="244.4" cy="64.8" r=".42"/>
<circle cx="232.7" cy="71.8" r=".45"/>
<circle cx="235" cy="85.9" r=".45"/>
<circle cx="235" cy="97.6" r=".42"/>
<circle cx="270.3" cy="97.6" r=".42"/>
<circle cx="249.2" cy="97.6" r=".42"/>
<circle cx="260.9" cy="97.6" r=".42"/>
<circle cx="235" cy="109.4" r=".42"/>
<circle cx="249.2" cy="109.4" r=".42"/>
<circle cx="260.9" cy="109.4" r=".42"/>
<circle cx="242.1" cy="97.6" r=".42"/>
<circle cx="110.5" cy="163.4" r=".42"/>
<circle cx="110.5" cy="175.1" r=".42"/>
<circle cx="110.5" cy="154" r=".42"/>
<circle cx="110.5" cy="111.7" r=".45"/>
<circle cx="110.5" cy="132.8" r=".42"/>
<circle cx="54" cy="34.2" r=".42"/>
<circle cx="54" cy="104.6" r=".42"/>
<circle cx="54" cy="97.6" r=".42"/>
<circle cx="54" cy="41.3" r=".42"/>
<circle cx="54" cy="55.4" r=".42"/>
<circle cx="54" cy="125.8" r=".42"/>
<circle cx="54" cy="118.8" r=".42"/>
<circle cx="54" cy="62.4" r=".42"/>
<circle cx="54" cy="76.5" r=".45"/>
<circle cx="54" cy="146.9" r=".42"/>
<circle cx="54" cy="139.9" r=".42"/>
<circle cx="54" cy="83.6" r=".42"/>
<circle cx="162.2" cy="170.4" r=".45"/>
<circle cx="162.2" cy="158.7" r=".45"/>
<circle cx="152.7" cy="158.7" r=".42"/>
<circle cx="225.6" cy="161" r=".42"/>
<circle cx="152.7" cy="170.4" r=".42"/>
<circle cx="169.2" cy="158.7" r=".42"/>
<circle cx="169.2" cy="170.4" r=".42"/>
</g>
<path d="M152.1 178.5h1.4l-.7 1.3zM152.8 177.5v1" fill="none" stroke="#a1006a" stroke-width=".21"/>
<g font-size="4.2" fill="#000080">
<text x="68.2" y="183.5">CP15TD1-24A</text>
<text x="176.4" y="181.1">F1000-G0022T3B-DB2</text>
<text x="253.9" y="184">明日工作室</text>
</g>
<text font-size="2.5" fill="#000080" x="176.4" y="185.3">A4</text>
<g font-size="2.1">
<text x="45.1" y="20.8">1</text>
<text x="112.6" y="20.8">2</text>
<text x="180.1" y="20.8">3</text>
<text x="247.6" y="20.8">4</text>
<text x="67.2" y="34.9">1</text>
<text x="75.3" y="34.9">8</text>
<text x="13.4" y="41.9">D</text>
<text x="67.2" y="37.3">2</text>
<text x="67.2" y="39.5">3</text>
<text x="67.2" y="41.9">4</text>
<text x="75.3" y="41.9">5</text>
<text x="75.3" y="39.5">6</text>
<text x="75.3" y="37.3">7</text>
<text x="279.1" y="41.9">D</text>
<text x="67.2" y="56">1</text>
<text x="67.2" y="58.3">2</text>
<text x="75.3" y="58.3">7</text>
<text x="75.3" y="56">8</text>
<text x="67.2" y="60.7">3</text>
<text x="67.2" y="63.1">4</text>
<text x="75.3" y="63.1">5</text>
<text x="75.3" y="60.7">6</text>
<text x="67.2" y="77.1">1</text>
<text x="75.3" y="77.1">8</text>
<text x="67.2" y="79.5">2</text>
<text x="67.2" y="81.9">3</text>
<text x="75.3" y="81.9">6</text>
<text x="75.3" y="79.5">7</text>
<text x="13.4" y="86.5">C</text>
<text x="67.2" y="84.2">4</text>
<text x="75.3" y="84.2">5</text>
<text x="279.1" y="86.5">C</text>
<text x="67.2" y="98.3">1</text>
<text x="67.2" y="100.6">2</text>
<text x="75.3" y="100.6">7</text>
<text x="75.3" y="98.3">8</text>
<text x="67.2" y="103">3</text>
<text x="67.2" y="105.3">4</text>
<text x="75.3" y="105.3">5</text>
<text x="75.3" y="103">6</text>
<text x="67.2" y="119.4">1</text>
<text x="75.3" y="119.4">8</text>
<text x="67.2" y="121.8">2</text>
<text x="67.2" y="124.1">3</text>
<text x="75.3" y="124.1">6</text>
<text x="75.3" y="121.8">7</text>
<text x="13.4" y="131.1">B</text>
<text x="67.2" y="126.5">4</text>
<text x="75.3" y="126.5">5</text>
<text x="279.1" y="131.1">B</text>
<text x="67.2" y="140.5">1</text>
<text x="67.2" y="142.9">2</text>
<text x="75.3" y="142.9">7</text>
<text x="75.3" y="140.5">8</text>
<text x="67.2" y="145.2">3</text>
<text x="67.2" y="147.6">4</text>
<text x="75.3" y="147.6">5</text>
<text x="75.3" y="145.2">6</text>
<text x="67.2" y="161.6">1</text>
<text x="75.3" y="161.6">8</text>
<text x="182.5" y="161.6">1</text>
<text x="190.4" y="161.6">6</text>
<text x="67.2" y="164">2</text>
<text x="67.2" y="166.4">3</text>
<text x="75.3" y="166.4">6</text>
<text x="75.3" y="164">7</text>
<text x="182.5" y="164">2</text>
<text x="182.5" y="166.4">3</text>
<text x="190.4" y="166.4">4</text>
<text x="190.4" y="164">5</text>
<text x="67.2" y="168.7">4</text>
<text x="75.3" y="168.7">5</text>
<text x="13.4" y="175.8">A</text>
<text x="279.1" y="175.8">A</text>
<text x="170.4" y="180.4">Title</text>
<text x="170.4" y="185.2">Size:</text>
<text x="186.9" y="185.2">Number:</text>
<text x="208" y="185.2">Revision:</text>
<text x="170.4" y="188.6">Date:</text>
<text x="170.4" y="191">File:</text>
<text x="190.4" y="188.6">Time:</text>
<text x="208" y="188.6">Sheet 2 of</text>
<text x="45.1" y="194.6">1</text>
<text x="112.6" y="194.6">2</text>
<text x="180.1" y="194.6">3</text>
<text x="247.6" y="194.6">4</text>
</g>
<g font-size="2.1" fill="#800000">
<text x="266.4" y="29">+5V</text>
<text x="78.1" y="31.3">VU+</text>
<text x="36.7" y="41.9">G1'</text>
<text x="113.3" y="37.3">G1</text>
<text x="161" y="36.1">V+</text>
<text x="182.9" y="36.1">1</text>
<text x="226.9" y="38.4">V+</text>
<text x="270.8" y="44.3">OC</text>
<text x="78.1" y="52.5">VV+</text>
<text x="113.3" y="48.9">E1</text>
<text x="134.5" y="51.3">U</text>
<text x="113.3" y="58.3">G3</text>
<text x="36.7" y="63.1">G3'</text>
<text x="113.3" y="70.1">E3</text>
<text x="161" y="68.9">V+</text>
<text x="182.9" y="68.9">2</text>
<text x="77.8" y="73.7">VW+</text>
<text x="113.3" y="79.5">G5</text>
<text x="36.7" y="84.2">G5'</text>
<text x="134.5" y="84.2">V</text>
<text x="237.9" y="86.5">V+</text>
<text x="78.7" y="94.7">V+</text>
<text x="113.3" y="91.3">E5</text>
<text x="267.8" y="94.7">VREF</text>
<text x="113.3" y="100.6">G2</text>
<text x="48.4" y="105.3">G2'</text>
<text x="82.7" y="103">1</text>
<text x="156.4" y="106.5">V+</text>
<text x="190" y="106.5">3</text>
<text x="113.3" y="112.4">VNC</text>
<text x="78.7" y="115.9">V+</text>
<text x="82.7" y="124.1">2</text>
<text x="113.3" y="121.8">G4</text>
<text x="129.3" y="121.8">W</text>
<text x="48.4" y="126.5">G4'</text>
<text x="206.7" y="130">VREF</text>
<text x="78.7" y="137">V+</text>
<text x="113.3" y="133.5">VNC</text>
<text x="215.1" y="134.7">V+</text>
<text x="113.3" y="142.9">G6</text>
<text x="48.4" y="147.6">G6'</text>
<text x="82.7" y="145.2">3</text>
<text x="237.7" y="144">+12V</text>
<text x="246" y="144">P1</text>
<text x="113.3" y="154.6">VNC</text>
<text x="206.7" y="151.1">VREF</text>
<text x="24.2" y="159.3">+5V</text>
<text x="78.7" y="158.2">V+</text>
<text x="134.7" y="159.3">+5V</text>
<text x="113.3" y="164">BR</text>
<text x="198" y="166.4">CM</text>
<text x="246.4" y="165.2">P</text>
<text x="24.9" y="171">G7'</text>
<text x="135.4" y="171">RY</text>
<text x="113.3" y="175.8">VNC</text>
</g>
<g font-size="2.1" fill="#000080">
<text x="70.5" y="31.3">U1</text>
<text x="82.3" y="35.4">RG7</text>
<text x="44.7" y="40">R57</text>
<text x="56.4" y="38.2">C56</text>
<text x="56.4" y="40.6">CAP</text>
<text x="82.3" y="39.1">68R</text>
<text x="92.4" y="40.7">R64</text>
<text x="251.3" y="41.5">PC1</text>
<text x="268.7" y="36.1">R51</text>
<text x="268.7" y="38.4">5.1K</text>
<text x="44.7" y="43.8">330R</text>
<text x="68.2" y="45.5">A3020V</text>
<text x="92.4" y="43.1">10K</text>
<text x="100.8" y="47.6">ZENER2</text>
<text x="103.2" y="45.2">Z2</text>
<text x="112.9" y="42.8">C63</text>
<text x="112.9" y="45.2">CAP</text>
<text x="140.8" y="47.8">D14</text>
<text x="162.9" y="43.1">R38</text>
<text x="162.9" y="45.5">3K</text>
<text x="185.8" y="42.8">D17</text>
<text x="185.8" y="45.2">DIODE</text>
<text x="216.1" y="45.2">U8</text>
<text x="230.4" y="47.3">C31</text>
<text x="239.8" y="45">D20</text>
<text x="239.8" y="47.1">DIODE</text>
<text x="270.3" y="47.3">C35</text>
<text x="70.5" y="52.5">U2</text>
<text x="152.8" y="49.4">R47</text>
<text x="152.8" y="53">10R</text>
<text x="174" y="49.4">R41</text>
<text x="174" y="53">1.5K</text>
<text x="209.2" y="50.1">4</text>
<text x="216.1" y="48">LM339</text>
<text x="221" y="52.5">2</text>
<text x="230.4" y="49.4">CAP</text>
<text x="251.3" y="51.8">2701</text>
<text x="270.3" y="49.4">CAP</text>
<text x="56.4" y="59.3">C54</text>
<text x="82.3" y="56.5">RG6</text>
<text x="140.8" y="54.9">SF1600V</text>
<text x="164.3" y="59.3">Z12</text>
<text x="174" y="56.7">C32</text>
<text x="174" y="58.8">CAP</text>
<text x="184.1" y="54.6">R44</text>
<text x="184.1" y="56.7">3.3K</text>
<text x="192.8" y="56.7">C36</text>
<text x="192.8" y="58.8">CAP</text>
<text x="202.2" y="59.3">D26 VREF</text>
<text x="209.2" y="54.9">5</text>
<text x="245.2" y="57.1">R53</text>
<text x="245.2" y="59.5">1.5K</text>
<text x="44.7" y="61.2">R56</text>
<text x="44.7" y="64.9">330R</text>
<text x="56.4" y="61.6">CAP</text>
<text x="82.3" y="60.3">68R</text>
<text x="92.4" y="61.9">R67</text>
<text x="92.4" y="64.3">10K</text>
<text x="112.9" y="64">C64</text>
<text x="162" y="61.6">ZENER2</text>
<text x="199.8" y="61.6">1N4148</text>
<text x="68.2" y="66.5">A3020V</text>
<text x="100.8" y="68.7">ZENER2</text>
<text x="103.2" y="66.4">Z3</text>
<text x="112.9" y="66.4">CAP</text>
<text x="235.1" y="68.7">C29</text>
<text x="235.1" y="71">CAP</text>
<text x="246.9" y="68.7">C30</text>
<text x="246.9" y="71">CAP</text>
<text x="70.5" y="73.7">U3</text>
<text x="82.3" y="77.6">RG5</text>
<text x="162.9" y="75.9">R39</text>
<text x="185.8" y="75.8">D18</text>
<text x="44.7" y="82.3">R55</text>
<text x="56.4" y="80.4">C58</text>
<text x="56.4" y="82.8">CAP</text>
<text x="82.3" y="81.4">68R</text>
<text x="92.4" y="83">R69</text>
<text x="140.8" y="80.7">D15</text>
<text x="152.8" y="82.3">R48</text>
<text x="162.9" y="78.3">3K</text>
<text x="174" y="82.3">R42</text>
<text x="185.8" y="78.1">DIODE</text>
<text x="209.2" y="83">6</text>
<text x="216.1" y="78.1">U8</text>
<text x="216.1" y="80.9">LM339</text>
<text x="44.7" y="86.1">330R</text>
<text x="68.2" y="87.7">A3020V</text>
<text x="92.4" y="85.3">10K</text>
<text x="100.8" y="89.8">ZENER2</text>
<text x="103.2" y="87.5">Z4</text>
<text x="112.9" y="85.1">C65</text>
<text x="112.9" y="87.5">CAP</text>
<text x="140.8" y="87.7">SF1600V</text>
<text x="152.8" y="85.9">10R</text>
<text x="174" y="85.9">1.5K</text>
<text x="174" y="89.6">C33</text>
<text x="184.1" y="87.5">R45</text>
<text x="184.1" y="89.6">3.3K</text>
<text x="192.8" y="89.6">C37</text>
<text x="209.2" y="87.7">7</text>
<text x="221" y="85.3">1</text>
<text x="225.7" y="84.7">R52</text>
<text x="225.7" y="88.2">5.1K</text>
<text x="235.8" y="89.8">R50</text>
<text x="70.5" y="94.7">U4</text>
<text x="162" y="94.5">ZENER2</text>
<text x="164.3" y="92.2">D?</text>
<text x="174" y="91.7">CAP</text>
<text x="192.8" y="91.7">CAP</text>
<text x="199.8" y="94.5">1N4148</text>
<text x="202.2" y="92.2">D27 VREF</text>
<text x="235.8" y="91.9">5.1K</text>
<text x="56.4" y="101.6">C57</text>
<text x="84.7" y="98.7">RG1</text>
<text x="251.5" y="101.3">E10</text>
<text x="56.4" y="103.9">CAP</text>
<text x="84.7" y="102.5">68R</text>
<text x="92.4" y="104.1">R65</text>
<text x="92.4" y="106.5">10K</text>
<text x="112.9" y="106.3">C68</text>
<text x="238.6" y="106.3">V3</text>
<text x="251.5" y="103.5">33u/16V</text>
<text x="263.3" y="103.7">C20</text>
<text x="263.3" y="105.7">CAP</text>
<text x="272.7" y="103.7">C21</text>
<text x="272.7" y="105.7">CAP</text>
<text x="68.2" y="108.9">A3020V</text>
<text x="100.8" y="110.9">ZENER2</text>
<text x="103.2" y="108.6">Z7</text>
<text x="112.9" y="108.6">CAP</text>
<text x="158.2" y="113.5">R40</text>
<text x="192.8" y="113.3">D19</text>
<text x="238.6" y="108.9">TL431</text>
<text x="70.5" y="115.9">U5</text>
<text x="84.7" y="119.9">RG2</text>
<text x="136.1" y="118.2">D16</text>
<text x="148.1" y="119.9">R49</text>
<text x="158.2" y="115.9">3K</text>
<text x="169.2" y="119.9">R43</text>
<text x="181" y="119.9">R30</text>
<text x="192.8" y="115.7">DIODE</text>
<text x="216.1" y="115.7">U8</text>
<text x="216.1" y="118.4">LM339</text>
<text x="56.4" y="122.7">C55</text>
<text x="56.4" y="125.1">CAP</text>
<text x="84.7" y="123.6">68R</text>
<text x="92.4" y="125.3">R70</text>
<text x="136.1" y="125.3">SF1600V</text>
<text x="148.1" y="123.4">10R</text>
<text x="169.2" y="123.4">1.5K</text>
<text x="181" y="123.6">100R</text>
<text x="200.6" y="125.1">R46</text>
<text x="209.2" y="120.6">8</text>
<text x="209.2" y="125.3">9</text>
<text x="221" y="122.9">14</text>
<text x="68.2" y="130">A3020V</text>
<text x="92.4" y="127.6">10K</text>
<text x="103.2" y="129.7">Z6</text>
<text x="112.9" y="127.4">C67</text>
<text x="112.9" y="129.7">CAP</text>
<text x="159.6" y="129.7">Z14</text>
<text x="169.2" y="127.2">C34</text>
<text x="169.2" y="129.3">CAP</text>
<text x="181" y="129.7">D28</text>
<text x="192.8" y="127.2">C38</text>
<text x="192.8" y="129.3">CAP</text>
<text x="200.6" y="127.2">3.3K</text>
<text x="70.5" y="137">U6</text>
<text x="100.8" y="132.1">ZENER2</text>
<text x="157.3" y="132.1">ZENER2</text>
<text x="178.6" y="132.1">1N4148</text>
<text x="56.4" y="143.8">C59</text>
<text x="84.7" y="141">RG3</text>
<text x="188" y="141">R4</text>
<text x="209.2" y="141.7">10</text>
<text x="216.3" y="141.7">3</text>
<text x="56.4" y="146.1">CAP</text>
<text x="84.7" y="144.8">68R</text>
<text x="92.4" y="146.4">R66</text>
<text x="92.4" y="148.8">10K</text>
<text x="112.9" y="148.5">C66</text>
<text x="188" y="144.8">1.5K</text>
<text x="199.8" y="146.1">C39</text>
<text x="199.8" y="148.5">CAP</text>
<text x="209.2" y="146.4">11</text>
<text x="216.3" y="148.8">12</text>
<text x="221" y="144">13</text>
<text x="68.2" y="151.1">A3020V</text>
<text x="100.8" y="153.2">ZENER2</text>
<text x="103.2" y="150.9">Z5</text>
<text x="112.9" y="150.9">CAP</text>
<text x="209" y="155.5">U8</text>
<text x="228.1" y="153">D10</text>
<text x="228.1" y="155.1">DIODE</text>
<text x="248.8" y="153">RL1</text>
<text x="257" y="153.4">RC1</text>
<text x="257" y="155.8">100R/7W</text>
<text x="268.1" y="150.9">E13</text>
<text x="268.1" y="153.2">680u/400V</text>
<text x="70.5" y="158.2">U?</text>
<text x="185.8" y="158.2">P1</text>
<text x="209" y="158.4">LM339</text>
<text x="268.1" y="160.3">E12</text>
<text x="44.7" y="162.6">D25</text>
<text x="44.7" y="164.9">DIODE</text>
<text x="56.4" y="164.9">C71</text>
<text x="56.4" y="167.3">CAP</text>
<text x="82.3" y="162.1">RG4</text>
<text x="82.3" y="165.9">100R</text>
<text x="92.4" y="167.6">R68</text>
<text x="155.2" y="162.4">D21</text>
<text x="155.2" y="164.5">DIODE 4.7K</text>
<text x="162.9" y="162.6">R60</text>
<text x="171.6" y="164.8">C74</text>
<text x="171.6" y="166.8">CAP</text>
<text x="268.1" y="162.6">680u/400V</text>
<text x="32.9" y="169.2">R54</text>
<text x="32.9" y="173">330R</text>
<text x="68.2" y="172.2">A3020V</text>
<text x="92.4" y="169.9">10K</text>
<text x="103.2" y="172">Z11</text>
<text x="112.9" y="169.7">C69</text>
<text x="112.9" y="172">CAP</text>
<text x="143.4" y="169.2">R59</text>
<text x="143.4" y="172.7">220R</text>
<text x="183.4" y="169.7">MOC3021</text>
<text x="100.8" y="174.3">ZENER2</text>
<text x="155.2" y="174.1">C44</text>
<text x="155.2" y="176.2">CAP</text>
<text x="221" y="188.6">2</text>
<text x="253.9" y="186.4">http://liheming.jimdo.com</text>
</g>
</svg>
